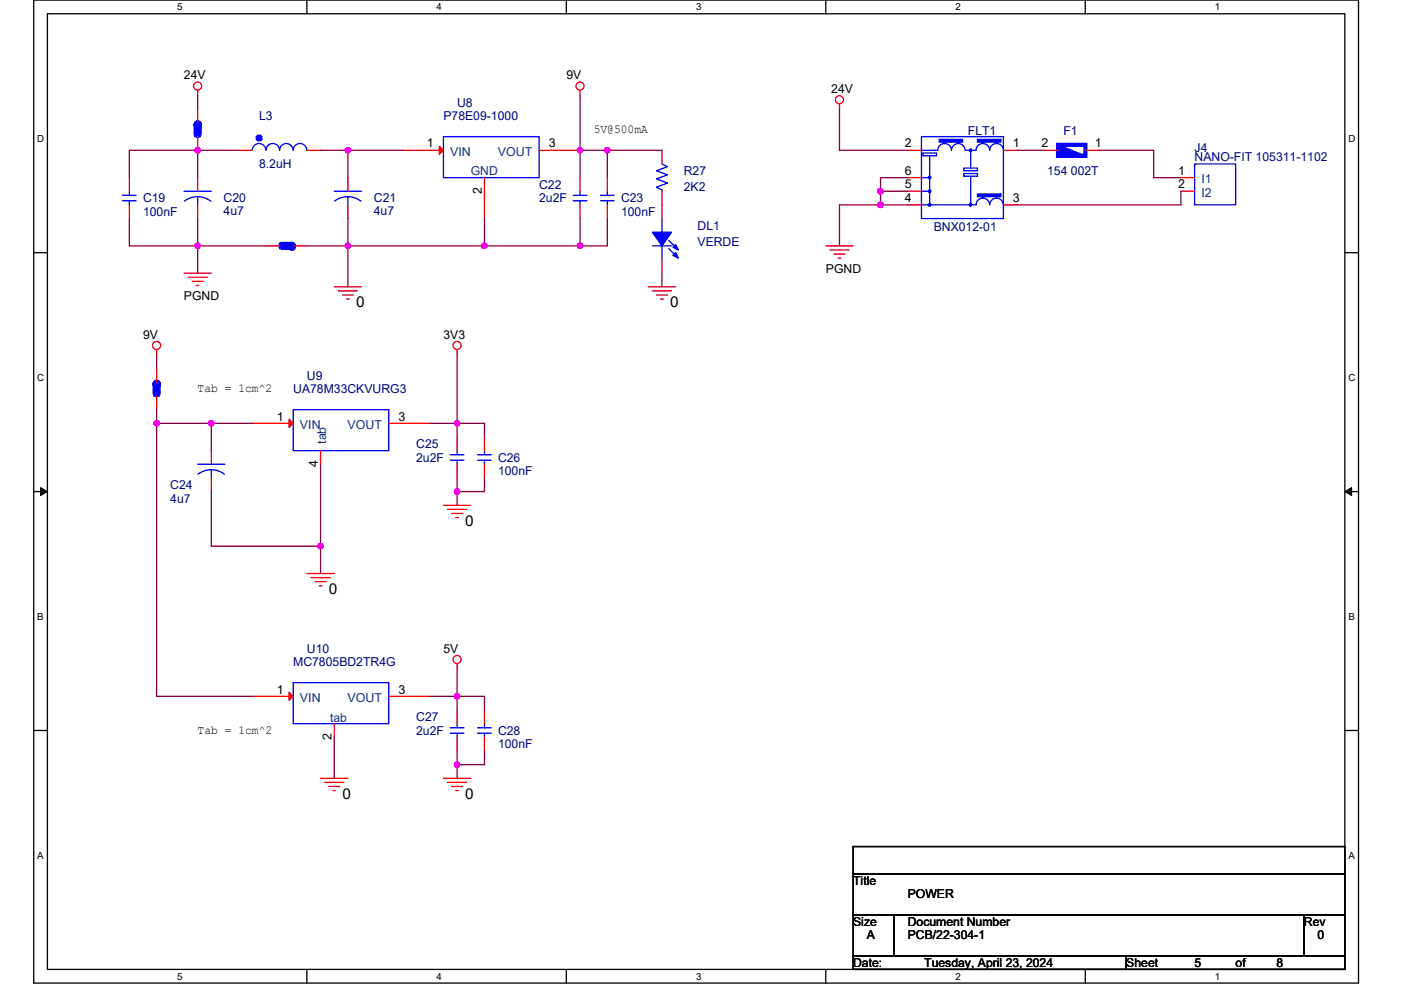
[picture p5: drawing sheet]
<svg xmlns="http://www.w3.org/2000/svg" width="297mm" height="210mm" viewBox="0 0 297 210" stroke-linecap="round" stroke-linejoin="round" font-family="sans-serif">
<path d="M7.2 0h280.8v208.5h-280.8zM10.1 2.9h275v202.7h-275z" fill="none" stroke="#000" stroke-width=".28"/>
<g fill="#fff">
<path d="M37.5 .3h1.2v2.3h-1.2z"/>
<path d="M37.5 205.9h1.2v2.3h-1.2z"/>
</g>
<path d="M65.1 0v2.9M65.1 205.6v2.9" fill="none" stroke="#000" stroke-width=".28"/>
<g fill="#fff">
<path d="M92.6 .3h1.1v2.3h-1.1z"/>
<path d="M92.6 205.9h1.1v2.3h-1.1z"/>
</g>
<path d="M120.1 0v2.9M120.1 205.6v2.9" fill="none" stroke="#000" stroke-width=".28"/>
<g fill="#fff">
<path d="M147.6 .3h1.1v2.3h-1.1z"/>
<path d="M147.6 205.9h1.1v2.3h-1.1z"/>
</g>
<path d="M175.1 0v2.9M175.1 205.6v2.9" fill="none" stroke="#000" stroke-width=".28"/>
<g fill="#fff">
<path d="M202.6 .3h1.1v2.3h-1.1z"/>
<path d="M202.6 205.9h1.1v2.3h-1.1z"/>
</g>
<path d="M230.1 0v2.9M230.1 205.6v2.9" fill="none" stroke="#000" stroke-width=".28"/>
<g fill="#fff">
<path d="M257.6 .3h1.2v2.3h-1.2z"/>
<path d="M257.6 205.9h1.2v2.3h-1.2z"/>
<path d="M7.9 28.3h1.5v2.3h-1.5z"/>
<path d="M285.9 28.3h1.5v2.3h-1.5z"/>
<path d="M7.9 78.9h1.5v2.3h-1.5z"/>
<path d="M285.9 78.9h1.5v2.3h-1.5z"/>
</g>
<path d="M7.2 53.6h2.9M285.1 53.6h2.9" fill="none" stroke="#000" stroke-width=".28"/>
<g fill="#fff">
<path d="M7.9 129.6h1.4v2.3h-1.4z"/>
<path d="M285.9 129.6h1.3v2.3h-1.3z"/>
</g>
<path d="M7.2 104.3h2.9M285.1 104.3h2.9" fill="none" stroke="#000" stroke-width=".28"/>
<path d="M8.6 103.4l1.5 .9-1.5 .8zM285.1 104.3l1.5-.9v1.7z" fill="#000" stroke="#000" stroke-width=".21"/>
<g fill="#fff">
<path d="M7.9 180.3h1.4v2.3h-1.4z"/>
<path d="M285.9 180.3h1.4v2.3h-1.4z"/>
</g>
<path d="M7.2 154.9h2.9M285.1 154.9h2.9M180.9 179.6h104.2v5.7h-104.2zM180.9 185.3h104.2v8.7h-104.2zM180.9 194h8.7v8.7h-8.7zM189.6 194h86.9v8.7h-86.9zM276.5 194h8.6v8.7h-8.6zM180.9 202.7h57.9v2.9h-57.9zM238.8 202.7h46.3v2.9h-46.3z" fill="none" stroke="#000" stroke-width=".28"/>
<g fill="none" stroke="#f00" stroke-width=".28">
<path d="M41.9 19.1v1.2M123 19.1v1.2M27.4 37.7v2.9M41.9 29v2.9M41.9 23.2v2.9M41.9 37.7v2.9M50.6 31.9h2.9M65.1 31.9h2.9M73.8 37.7v2.9M85.3 31.9h8.7M102.7 37.7v8.7M114.3 31.9h8.7"/>
<path d="M123 37.7v2.9M128.8 37.7v2.9M140.4 31.9v2.9M178 22v1.2M192.5 37.7h2.9M192.5 31.9h2.9M212.7 31.9h2.9M221.4 31.9h2.9M230.1 31.9h2.9M250.4 37.7h2.9M27.4 43.5v2.9M39 57.9h5.8"/>
<path d="M39.9 58.8h4M40.7 59.7h2.4M41.9 43.5v2.9M56.4 52.2h2.9M62.2 52.2h2.9M73.8 43.5v2.9M123 43.5v2.9M128.8 43.5v2.9M140.4 40.6v5.8M140.4 55v2.9M175.1 52.2h5.8M176 53h4"/>
<path d="M176.8 53.9h2.4M177.7 54.8h.6M192.5 43.5h2.9M192.5 40.6h2.9M212.7 43.5h2.9M250.4 40.6h2.9M33.2 74.1v1.2M33.2 78.2v2.9M41.6 60.5h.6M70.9 60.8h5.7M71.7 61.7h4.1M72.6 62.6h2.3"/>
<path d="M73.5 63.4h.5M96.9 74.1v1.2M137.5 60.8h5.8M138.3 61.7h4.1M139.2 62.6h2.3M140.1 63.4h.5M33.2 84v2.9M44.8 95.6v2.9M53.5 89.8h8.7M68 95.6v2.9M82.4 89.8h8.7M96.9 92.7v2.9"/>
<path d="M96.9 98.5v2.9M102.7 98.5v2.9M102.7 92.7v2.9M44.8 101.4v2.9M94 107.2h5.8M94.9 108h4.1M95.8 108.9h2.3M96.6 109.8h.6M65.1 121.6h5.8M65.9 122.5h4.1M66.8 123.4h2.3M67.7 124.2h.6"/>
<path d="M53.5 147.7h8.7M70.9 153.5v2.9M82.4 147.7h8.7M96.9 140.8v1.1M96.9 150.6v2.9M96.9 156.4v2.9M102.7 156.4v2.9M102.7 150.6v2.9M68 165.1h5.8M68.8 165.9h4.1M69.7 166.8h2.3M70.6 167.7h.5"/>
<path d="M94 165.1h5.8M94.9 165.9h4.1M95.8 166.8h2.3M96.6 167.7h.6"/>
<circle cx="41.9" cy="18.3" r=".86"/>
<circle cx="123" cy="18.3" r=".86"/>
<circle cx="178" cy="21.2" r=".86"/>
<circle cx="33.2" cy="73.3" r=".86"/>
<circle cx="96.9" cy="73.3" r=".86"/>
<circle cx="96.9" cy="139.9" r=".86"/>
</g>
<g fill="none" stroke="#00f" stroke-width=".28">
<path d="M53.5 31.9a1.44 1.44 0 0 1 1.4-1.5 1.44 1.44 0 0 1 1.5 1.5M54.4 29v.6l.2 .2M54.4 29l.2-.3h.6l-.6 1.1M54.4 29l1.1 .6M54.6 28.7l.6 1.1M54.6 29.8h.6M55.2 28.7l.3 .3v.6M55.5 29l-1.1 .6M55.5 29.6l-.3 .2M56.4 31.9a1.45 1.45 0 0 1 1.4-1.5 1.45 1.45 0 0 1 1.5 1.5 1.43 1.43 0 0 1 1.4-1.5 1.43 1.43 0 0 1 1.4 1.5M62.2 31.9a1.44 1.44 0 0 1 1.4-1.5 1.44 1.44 0 0 1 1.4 1.5M94 29h20.3v8.7h-20.3z"/>
<path d="M140.4 34.8l1.1 .5-2.3 .9 2.3 .9-2.3 .9 2.3 .8-2.3 .9 1.2 .6v.3M195.4 37.7h1.7M195.4 29h17.3v17.4h-17.3zM195.7 32.4h2.9v.6h-2.9zM197.1 33v10.5M204.3 36.8h2.9v.6h-2.9zM204.3 35.6h2.9v.6h-2.9zM204.6 31.9a1.43 1.43 0 0 0-1.4-1.5 1.42 1.42 0 0 0-1.5 1.5 1.48 1.48 0 0 0-1.4-1.5 1.42 1.42 0 0 0-1.5 1.5h-3.4M205.8 37.4v6.1M205.8 31.9v3.7M212.7 31.9a1.43 1.43 0 0 0-1.4-1.5 1.46 1.46 0 0 0-1.5 1.5 1.43 1.43 0 0 0-1.4-1.5 1.42 1.42 0 0 0-1.5 1.5h-2.3M253.3 34.8h8.7v8.7h-8.7z"/>
<path d="M26 42.6h2.9M26 41.4h2.9M27.4 40.6v.8M27.4 42.6v.9M39 40.6h5.8M39.1 42.7a4.6 4.6 0 0 1 5.6 0M41.9 41.7v1.8M70.9 40.6h5.7M70.9 42.7l1.3-.7 1.5-.3 1.5 .3 1.3 .7M73.8 41.7v1.8M121.5 41.4h2.9M121.5 42.6h2.9"/>
<path d="M123 42.6v.9M123 40.6v.8M127.3 42.6h2.9M127.3 41.4h2.9M128.8 40.6v.8M128.8 42.6v.9M138.3 52.2h4.1M140.4 46.4v2.9M140.4 52.2v2.8M141.8 51l1.7 1.7M141.8 52.7l1.7 1.8M195.4 43.5h11.5"/>
<path d="M195.4 40.6h1.7M206.9 43.4a1.43 1.43 0 0 1 1.5-1.4 1.48 1.48 0 0 1 1.4 1.4 1.43 1.43 0 0 1 1.5-1.4 1.45 1.45 0 0 1 1.4 1.4M41.9 98.5h5.8M44.8 99.6l1.5 .3 1.3 .7M44.8 99.6l-1.5 .3-1.3 .7M44.8 99.6v1.8M62.2 86.9h20.2v8.7h-20.2zM95.5 96.5h2.9M95.5 97.6h2.9M96.9 97.6v.9M96.9 95.6v.9M101.3 97.6h2.9"/>
<path d="M101.3 96.5h2.9M102.7 95.6v.9M102.7 97.6v.9M62.2 144.8h20.2v8.7h-20.2zM95.5 154.4h2.9M95.5 155.5h2.9M96.9 155.5v.9M96.9 153.5v.9M101.3 155.5h2.9M101.3 154.4h2.9M102.7 153.5v.9M102.7 155.5v.9"/>
</g>
<g fill="#f00" stroke="#f00" stroke-width=".28">
<path d="M61.3 146.8l.9 .9-.9 .9z"/>
<path d="M93.2 31l.8 .9-.8 .8z"/>
<path d="M61.3 88.9l.9 .9-.9 .9z"/>
</g>
<g fill="#00f" stroke="#00f" stroke-width=".28">
<path d="M41.3 28.1v.9h1.2v-.9z" fill-rule="evenodd"/>
<path d="M41.3 26.1v.8h1.2v-.8z" fill-rule="evenodd"/>
<path d="M224.3 30.7l5.8 2.3h-5.8z" fill-rule="evenodd"/>
<path d="M32.6 83.1v.9h1.2v-.9z" fill-rule="evenodd"/>
<path d="M32.6 81.1v.9h1.2v-.9z" fill-rule="evenodd"/>
<path d="M207.2 29.6v.5h5v-.5z" fill-rule="evenodd"/>
<path d="M199.1 29.6v.5h5v-.5z" fill-rule="evenodd"/>
<path d="M207.2 41.1v.6h5v-.6z" fill-rule="evenodd"/>
<path d="M138.3 49.3h4.1l-2 2.9z" fill-rule="evenodd"/>
<path d="M142.7 54.2l.6-.6 .5 1.2z" fill-rule="evenodd"/>
<path d="M142.7 52.4l.6-.5 .5 1.1z" fill-rule="evenodd"/>
<path d="M59.3 51.6v1.1h.9v-1.1z" fill-rule="evenodd"/>
<path d="M61.3 51.6v1.1h.9v-1.1z" fill-rule="evenodd"/>
<circle cx="197.1" cy="43.5" r=".28"/>
<circle cx="197.1" cy="37.7" r=".28"/>
<circle cx="197.1" cy="40.6" r=".28"/>
<circle cx="205.8" cy="31.9" r=".28"/>
<circle cx="205.8" cy="43.5" r=".28"/>
</g>
<path d="M41.9 28.4v-2M41.9 26.4h.1M59.9 52.2h2M61.9 52.2h.1M33.2 83.4v-2M33.2 81.4h.1" fill="none" stroke="#00f" stroke-width="1.7" stroke-dasharray="3.5 3.5"/>
<path d="M224.3 30.7h5.8v2.3h-5.8z" fill="none" stroke="#00f" stroke-width=".87"/>
<g fill="none" stroke="#800040" stroke-width=".28">
<path d="M41.9 31.9h-14.5v5.8M41.9 31.9v5.8M41.9 20.3v2.9M41.9 31.9h8.7M68 31.9h5.8M73.8 31.9v5.8M73.8 31.9h11.5M123 20.3v11.6M123 31.9v5.8M123 31.9h5.8M128.8 31.9v5.8M128.8 31.9h11.6"/>
<path d="M178 23.2v8.7h14.5M192.5 37.7h-5.8v2.9M215.6 31.9h5.8M233 31.9h11.6v5.8h5.8M27.4 46.4v5.8h14.5M41.9 52.2h14.5M41.9 46.4v5.8M41.9 52.2v5.7M65.1 52.2h8.7M73.8 46.4v5.8M73.8 52.2v8.6M73.8 52.2h28.9"/>
<path d="M102.7 52.2h20.3M102.7 46.4v5.8M123 46.4v5.8M128.8 46.4v5.8h-5.8M140.4 57.9v2.9M186.7 43.5h-8.7v8.7M186.7 43.5h5.8M186.7 40.6v2.9M186.7 40.6h5.8M250.4 40.6v2.9h-34.8M33.2 75.3v2.9M96.9 75.3v14.5"/>
<path d="M33.2 89.8h11.6M33.2 86.9v2.9M33.2 89.8v57.9h20.3M44.8 89.8h8.7M44.8 89.8v5.8M68 98.5v17.3M91.1 89.8h5.8M96.9 89.8v2.9M96.9 89.8h5.8v2.9M44.8 104.3v11.5h23.2M68 115.8v5.8M96.9 101.4v2.9"/>
<path d="M96.9 104.3v2.9M102.7 101.4v2.9h-5.8M70.9 156.4v8.7M91.1 147.7h5.8v2.9M96.9 159.3v2.9M96.9 141.9v5.8h5.8v2.9M102.7 159.3v2.9h-5.8M96.9 162.2v2.9"/>
</g>
<g fill="#f0f" stroke="#f0f" stroke-width=".28">
<circle cx="123" cy="31.9" r=".57"/>
<circle cx="41.9" cy="31.9" r=".57"/>
<circle cx="73.7" cy="31.9" r=".57"/>
<circle cx="128.8" cy="31.9" r=".57"/>
<circle cx="102.7" cy="52.1" r=".57"/>
<circle cx="73.7" cy="52.1" r=".57"/>
<circle cx="123" cy="52.1" r=".57"/>
<circle cx="44.8" cy="89.8" r=".57"/>
<circle cx="67.9" cy="115.8" r=".57"/>
<circle cx="186.7" cy="40.6" r=".57"/>
<circle cx="186.7" cy="43.5" r=".57"/>
<circle cx="41.9" cy="52.1" r=".57"/>
<circle cx="33.2" cy="89.8" r=".57"/>
<circle cx="96.9" cy="147.7" r=".57"/>
<circle cx="96.9" cy="162.2" r=".57"/>
<circle cx="96.9" cy="89.8" r=".57"/>
<circle cx="96.9" cy="104.3" r=".57"/>
</g>
<g font-size="3.2">
<text x="75.5" y="65.1">0</text>
<text x="142.1" y="65.1">0</text>
<text x="98.7" y="111.5">0</text>
<text x="69.7" y="125.9">0</text>
<text x="72.6" y="169.4">0</text>
<text x="98.7" y="169.4">0</text>
</g>
<g font-size="2.6">
<text x="39" y="16.8">24V</text>
<text x="120.1" y="16.8">9V</text>
<text x="176.3" y="19.7">24V</text>
<text x="125.9" y="28.2">5V@500mA</text>
<text x="90.5" y="31.3">1</text>
<text x="116.3" y="31.3">3</text>
<text x="191.9" y="31.3">2</text>
<text x="214.8" y="31.3">1</text>
<text x="220.8" y="31.3">2</text>
<text x="232.2" y="31.3">1</text>
<text x="102.1" y="41.2" transform="rotate(-90 102.1 41.2)">2</text>
<text x="191.9" y="37.1">6</text>
<text x="191.9" y="40">5</text>
<text x="249.8" y="37.1">1</text>
<text x="249.8" y="40">2</text>
<text x="191.9" y="42.9">4</text>
<text x="214.8" y="42.9">3</text>
<text x="175.1" y="58">PGND</text>
<text x="39" y="63.7">PGND</text>
<text x="30.3" y="71.8">9V</text>
<text x="94" y="71.8">3V3</text>
<text x="41.9" y="83.2">Tab = 1cm^2</text>
<text x="58.7" y="89.2">1</text>
<text x="84.5" y="89.2">3</text>
<text x="67.4" y="99.1" transform="rotate(-90 67.4 99.1)">4</text>
<text x="94" y="138.5">5V</text>
<text x="58.7" y="147.1">1</text>
<text x="84.5" y="147.1">3</text>
<text x="41.9" y="155.6">Tab = 1cm^2</text>
<text x="70.3" y="157" transform="rotate(-90 70.3 157)">2</text>
<text x="180.9" y="187.7">Title</text>
<text x="192.5" y="190.6">POWER</text>
<text x="180.9" y="196.4">Size</text>
<text x="192.5" y="196.4">Document Number</text>
<text x="276.5" y="196.4">Rev</text>
<text x="183.8" y="199.3">A</text>
<text x="192.5" y="199.3">PCB/22-304-1</text>
<text x="279.3" y="199.3">0</text>
<text x="180.9" y="205">Date:</text>
<text x="196" y="205">Tuesday, April 23, 2024</text>
<text x="238.8" y="205">Sheet</text>
<text x="253.3" y="205">5</text>
<text x="262" y="205">of</text>
<text x="270.7" y="205">8</text>
</g>
<g font-size="2.6" fill="#000080">
<text x="96.9" y="22.6">U8</text>
<text x="54.9" y="25.5">L3</text>
<text x="94" y="25.5">P78E09-1000</text>
<text x="205.2" y="28.7">FLT1</text>
<text x="225.5" y="28.7">F1</text>
<text x="54.9" y="35.6">8.2uH</text>
<text x="253.3" y="32.2">J4</text>
<text x="253.3" y="34.2">NANO-FIT 105311-1102</text>
<text x="114.3" y="40">C22</text>
<text x="145" y="37.1">R27</text>
<text x="145" y="40.6">2K2</text>
<text x="222" y="37.1">154 002T</text>
<text x="30.3" y="42.9">C19</text>
<text x="30.3" y="45.8">100nF</text>
<text x="47.4" y="42.9">C20</text>
<text x="47.4" y="45.5">4u7</text>
<text x="79.3" y="42.9">C21</text>
<text x="79.3" y="45.5">4u7</text>
<text x="114.3" y="42.9">2u2F</text>
<text x="131.7" y="42.9">C23</text>
<text x="131.7" y="45.8">100nF</text>
<text x="147.9" y="48.7">DL1</text>
<text x="147.9" y="52.2">VERDE</text>
<text x="198" y="49">BNX012-01</text>
<text x="62.2" y="83.4">UA78M33CKVURG3</text>
<text x="65.1" y="80.5">U9</text>
<text x="88.2" y="95">C25</text>
<text x="88.2" y="97.9">2u2F</text>
<text x="105.6" y="97.9">C26</text>
<text x="105.6" y="100.8">100nF</text>
<text x="36.1" y="103.7">C24</text>
<text x="36.1" y="106.6">4u7</text>
<text x="62.2" y="141.4">MC7805BD2TR4G</text>
<text x="65.1" y="138.5">U10</text>
<text x="88.2" y="152.9">C27</text>
<text x="88.2" y="155.8">2u2F</text>
<text x="105.6" y="155.8">C28</text>
<text x="105.6" y="158.7">100nF</text>
</g>
<g font-size="2.6" fill="#004080">
<text x="95.5" y="33">VIN</text>
<text x="105.5" y="33">VOUT</text>
<text x="99.8" y="37.1">GND</text>
<text x="254.7" y="38.8">I1</text>
<text x="254.7" y="41.7">I2</text>
<text x="63.6" y="91">VIN</text>
<text x="69.2" y="94.1" transform="rotate(-90 69.2 94.1)">tab</text>
<text x="73.7" y="91">VOUT</text>
<text x="63.6" y="148.9">VIN</text>
<text x="73.7" y="148.9">VOUT</text>
<text x="70" y="153.2">tab</text>
</g>
<g font-size="2.1">
<text x="37.5" y="2.2">5</text>
<text x="92.6" y="2.2">4</text>
<text x="147.6" y="2.2">3</text>
<text x="202.6" y="2.2">2</text>
<text x="257.6" y="2.2">1</text>
<text x="7.9" y="30.1">D</text>
<text x="285.9" y="30.1">D</text>
<text x="7.9" y="80.8">C</text>
<text x="285.9" y="80.8">C</text>
<text x="7.9" y="131.4">B</text>
<text x="285.9" y="131.4">B</text>
<text x="7.9" y="182.1">A</text>
<text x="285.9" y="182.1">A</text>
<text x="37.5" y="207.8">5</text>
<text x="92.6" y="207.8">4</text>
<text x="147.6" y="207.8">3</text>
<text x="202.6" y="207.8">2</text>
<text x="257.6" y="207.8">1</text>
</g>
</svg>
